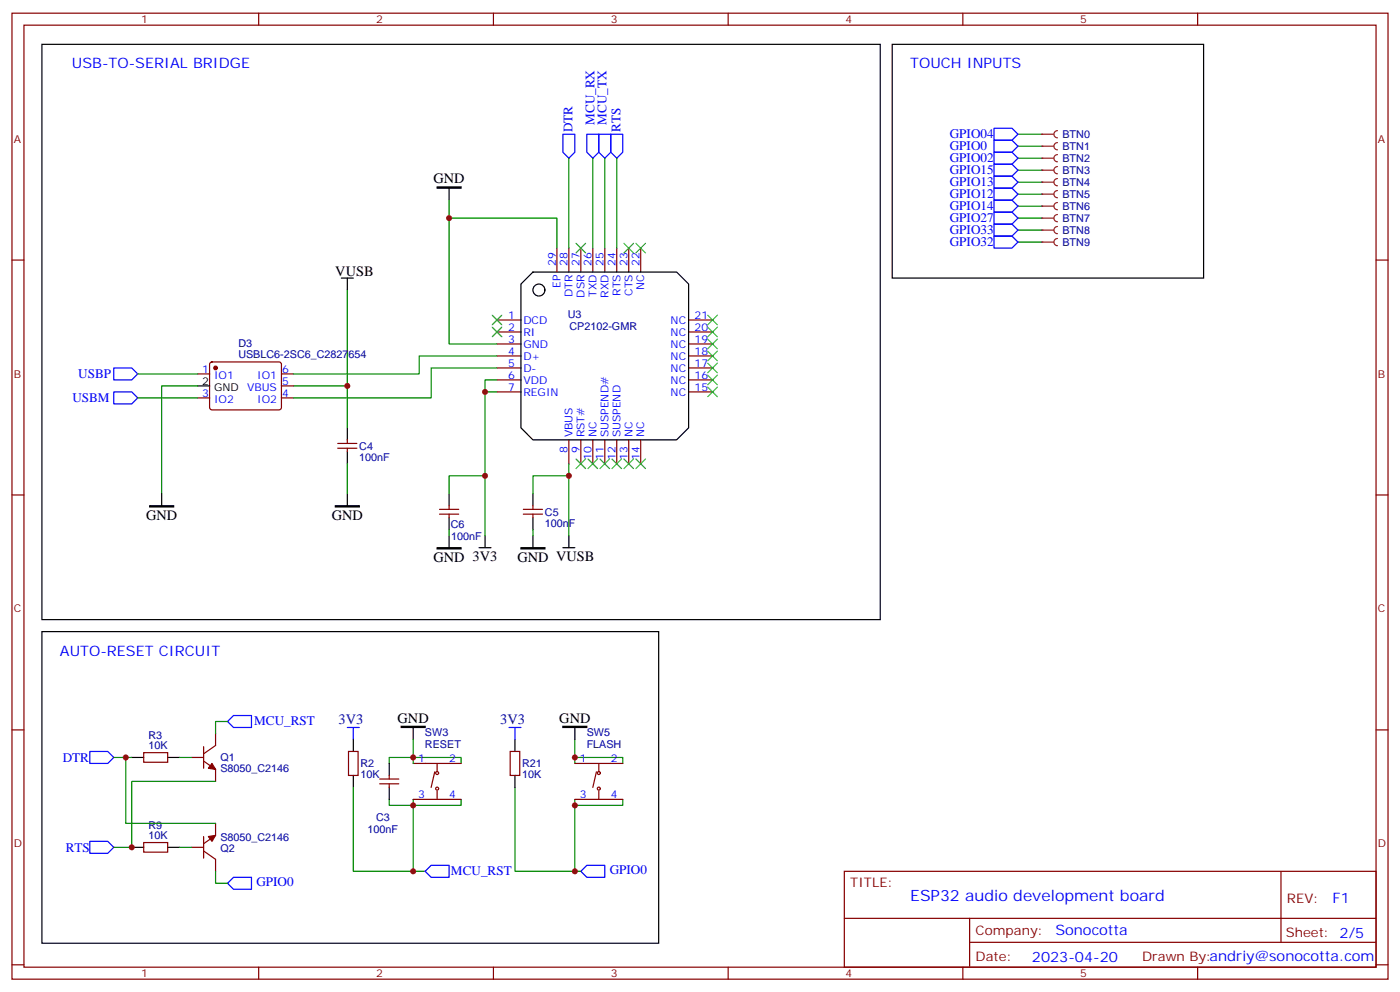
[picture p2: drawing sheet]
<svg xmlns="http://www.w3.org/2000/svg" width="412mm" height="292mm" viewBox="0 0 412 292" stroke-linecap="round" stroke-linejoin="round" font-family="sans-serif">
<g fill="none" stroke="#870000" stroke-width=".35">
<path d="M3.5 3.9h405.4v284.3h-405.4zM7.1 7.4h398.2v277.3h-398.2zM76.2 3.9v3.5M145.3 3.9v3.5M214.5 3.9v3.5M283.6 3.9v3.5M352.8 3.9v3.5M3.5 76.6h3.6M164 73v7.1M167.6 73v7.1M171.1 73v7.1M174.6 73v7.1"/>
<path d="M178.2 73v7.1M181.7 73v7.1M185.2 73v7.1M188.7 73v7.1M405.3 76.6h3.6M146.4 94.2h7.1M146.4 97.7h7.1M202.8 94.2h7.1M202.8 97.7h7.1M146.4 101.2h7.1M146.4 104.8h7.1M146.4 108.3h7.1"/>
<path d="M146.4 111.8h7.1M146.4 115.4h7.1M202.8 101.2h7.1M202.8 104.8h7.1M202.8 108.3h7.1M202.8 111.8h7.1M202.8 115.4h7.1M99.5 131.9h5.6M99.5 130.5h5.6M102.3 129.5v1M102.3 131.9v1.1M167.6 129.5v7"/>
<path d="M171.1 129.5v7M174.6 129.5v7M178.2 129.5v7M181.7 129.5v7M185.2 129.5v7M188.7 129.5v7M3.5 145.7h3.6M129.5 151.3h5.6M129.5 149.9h5.6M132.3 148.9v1M132.3 151.3v1.1M154.2 151.3h5.6"/>
<path d="M154.2 149.9h5.6M157 148.9v1M157 151.3v1.1M405.3 145.7h3.6M3.5 214.8h3.6M60 219.8v6.3M63.5 215.9v3.5l-3.5 2.5M405.3 214.8h3.6M42.3 221.5h7.1v2.9h-7.1zM56.4 223h3.6M60 224l3.5 2.5v3.5M42.3 248h7.1v2.8h-7.1z"/>
<path d="M56.4 249.4h3.6M60 250.5l3.5 2.4v3.6M60 246.2v6.4M63.5 242.4v3.5l-3.5 2.5M248.7 256.5h156.6v28.2h-156.6zM377.3 256.5v20.9M248.7 270.3h156.5M285.6 277.4h119.6M285.6 270.3v14.1M3.5 284h3.6M76.2 284.7v3.5M145.3 284.7v3.5"/>
<path d="M214.5 284.7v3.5M283.6 284.7v3.5M352.8 284.7v3.5M405.3 284h3.6"/>
</g>
<g fill="none" stroke="#000" stroke-width=".35">
<path d="M132.3 55.4v3.5M100.5 81.8h3.6M102.3 81.8v3.6M157 80.1h42.3l3.5 3.5v42.3l-3.5 3.6h-42.3l-3.5-3.6v-42.3zM102.3 125.9v3.6M102.3 133v3.5M47.6 145.3v3.6M102.3 145.3v3.6M132.3 145.3v3.6M132.3 152.4v3.5M132.3 157.7v3.5M142.9 157.7v3.5"/>
<path d="M157 145.3v3.6M157 152.4v3.5M157 157.7v3.5M167.6 157.7v3.5M141.1 161.2h3.5M165.8 161.2h3.5M38.8 223h3.5M49.4 223h3.5M38.8 249.4h3.5M49.4 249.4h3.5"/>
<circle cx="158.7" cy="85.4" r="1.76"/>
</g>
<g fill="none" stroke="#008700" stroke-width=".35">
<path d="M299.9 39.5h7M132.3 58.9v42.3h14.1M167.6 46.6v26.4M174.6 46.6v26.4M178.2 46.6v26.4M181.7 46.6v26.4M299.9 43h7M299.9 46.6h7M299.9 50.1h7M299.9 53.6h7M299.9 57.1h7M132.3 64.2h31.7v8.8"/>
<path d="M299.9 60.7h7M299.9 64.2h7M299.9 67.7h7M299.9 71.3h7M102.3 85.4v28.2h-15.9M54.7 113.6h-7.1v31.7M102.3 113.6v12.3M142.9 115.4h3.5M146.4 111.8h-3.5v45.9M102.3 136.5v8.8M167.6 136.5v21.2M132.3 155.9v1.8"/>
<path d="M142.9 140.1h-10.6v5.2M157 155.9v1.8M167.6 140.1h-10.6v5.2M67 212.4h-3.5v3.5M33.5 223h5.3M37 223v19.4h26.5M52.9 223h3.5M63.5 230h-24.7v19.4h-5.3M52.9 249.4h3.5M63.5 256.5v3.5h3.5"/>
</g>
<path d="M128.8 55h7v.4h-7zM44.1 148.9h7.1v.3h-7.1zM98.8 148.9h7v.3h-7zM128.8 161.2h7v.4h-7zM153.5 161.2h7v.4h-7z" fill="#000" stroke="#000" stroke-width=".35"/>
<g fill="none" stroke="#3c3" stroke-width=".35">
<path d="M169.7 71.6l2.8 2.8M172.5 71.6l-2.8 2.8M183.8 71.6l2.8 2.8M186.6 71.6l-2.8 2.8M187.3 71.6l2.8 2.8M190.1 71.6l-2.8 2.8M145 96.3l2.8 2.8M145 92.8l2.8 2.8M147.8 96.3l-2.8 2.8M147.8 92.8l-2.8 2.8M208.5 92.8l2.8 2.8M208.5 96.3l2.8 2.8"/>
<path d="M208.5 99.8l2.8 2.9M211.3 92.8l-2.8 2.8M211.3 96.3l-2.8 2.8M211.3 99.8l-2.8 2.9M208.5 103.4l2.8 2.8M208.5 106.9l2.8 2.8M208.5 110.4l2.8 2.8M208.5 113.9l2.8 2.9M211.3 103.4l-2.8 2.8M211.3 106.9l-2.8 2.8M211.3 110.4l-2.8 2.8M211.3 113.9l-2.8 2.9"/>
<path d="M169.7 135.1l2.8 2.8M172.5 135.1l-2.8 2.8M173.2 135.1l2.8 2.8M176 135.1l-2.8 2.8M176.7 135.1l2.9 2.8M179.6 135.1l-2.9 2.8M180.3 135.1l2.8 2.8M183.1 135.1l-2.8 2.8M183.8 135.1l2.8 2.8M186.6 135.1l-2.8 2.8M187.3 135.1l2.8 2.8M190.1 135.1l-2.8 2.8"/>
</g>
<path d="M165.8 39.5h3.5v5.3l-1.7 1.8-1.8-1.8zM172.9 39.5h3.5v5.3l-1.8 1.8-1.7-1.8zM176.4 39.5h3.5v5.3l-1.7 1.8-1.8-1.8zM179.9 39.5h3.5v5.3l-1.7 1.8-1.8-1.8zM67 212.4l1.8-1.8h5.3v3.5h-5.3zM26.5 221.2h5.2l1.8 1.8-1.8 1.7h-5.2zM26.5 247.7h5.2l1.8 1.7-1.8 1.8h-5.2zM67 260l1.8-1.8h5.3v3.6h-5.3z" fill="none" stroke="#00f" stroke-width=".35"/>
<g fill="#870000" stroke="#870000" stroke-width=".35">
<path d="M62.4 224.7l1.1 1.8-2.1-.4z"/>
<path d="M61.4 246.2l2.1-.3-1.1 1.8z"/>
</g>
<path d="M306.9 71.3h3.5M311.5 70.2a1.06 1.06 0 0 0-1.1 1.1 1.06 1.06 0 0 0 1.1 1" fill="none" stroke="#8c2424" stroke-width=".35"/>
<circle cx="306.9" cy="71.3" r=".18" fill="#8c2424"/>
<path d="M292.8 37.7h5.3l1.8 1.8-1.8 1.8h-5.3zM292.8 51.9h5.3l1.8 1.7-1.8 1.8h-5.3zM292.8 55.4h5.3l1.8 1.7-1.8 1.8h-5.3zM292.8 58.9h5.3l1.8 1.8-1.8 1.7h-5.3zM292.8 48.3h5.3l1.8 1.8-1.8 1.8h-5.3zM292.8 44.8h5.3l1.8 1.8-1.8 1.7h-5.3zM292.8 41.3h5.3l1.8 1.7-1.8 1.8h-5.3zM292.8 69.5h5.3l1.8 1.8-1.8 1.7h-5.3zM292.8 66h5.3l1.8 1.7-1.8 1.8h-5.3zM292.8 62.4h5.3l1.8 1.8-1.8 1.8h-5.3z" fill="none" stroke="#00f" stroke-width=".35"/>
<path d="M306.9 39.5h3.5M311.5 38.5a1.06 1.06 0 0 0-1.1 1 1.06 1.06 0 0 0 1.1 1.1" fill="none" stroke="#8c2424" stroke-width=".35"/>
<circle cx="306.9" cy="39.5" r=".18" fill="#8c2424"/>
<path d="M306.9 67.7h3.5M311.5 66.7a1.06 1.06 0 0 0-1.1 1 1.06 1.06 0 0 0 1.1 1.1" fill="none" stroke="#8c2424" stroke-width=".35"/>
<circle cx="306.9" cy="67.7" r=".18" fill="#8c2424"/>
<path d="M306.9 64.2h3.5M311.5 63.1a1.06 1.06 0 0 0-1.1 1.1 1.06 1.06 0 0 0 1.1 1.1" fill="none" stroke="#8c2424" stroke-width=".35"/>
<circle cx="306.9" cy="64.2" r=".18" fill="#8c2424"/>
<path d="M311.5 59.6a1.06 1.06 0 0 0-1.1 1.1 1.06 1.06 0 0 0 1.1 1M306.9 60.7h3.5" fill="none" stroke="#8c2424" stroke-width=".35"/>
<circle cx="306.9" cy="60.7" r=".18" fill="#8c2424"/>
<path d="M306.9 57.1h3.5M311.5 56.1a1.06 1.06 0 0 0-1.1 1.1 1.06 1.06 0 0 0 1.1 1" fill="none" stroke="#8c2424" stroke-width=".35"/>
<circle cx="306.9" cy="57.1" r=".18" fill="#8c2424"/>
<path d="M306.9 53.6h3.5M311.5 52.6a1.06 1.06 0 0 0-1.1 1 1.06 1.06 0 0 0 1.1 1.1" fill="none" stroke="#8c2424" stroke-width=".35"/>
<circle cx="306.9" cy="53.6" r=".18" fill="#8c2424"/>
<path d="M306.9 50.1h3.5M311.5 49a1.06 1.06 0 0 0-1.1 1.1 1.06 1.06 0 0 0 1.1 1.1" fill="none" stroke="#8c2424" stroke-width=".35"/>
<circle cx="306.9" cy="50.1" r=".18" fill="#8c2424"/>
<path d="M306.9 46.6h3.5M311.5 45.5a1.06 1.06 0 0 0-1.1 1.1 1.06 1.06 0 0 0 1.1 1" fill="none" stroke="#8c2424" stroke-width=".35"/>
<circle cx="306.9" cy="46.6" r=".18" fill="#8c2424"/>
<path d="M306.9 43h3.5M311.5 42a1.06 1.06 0 0 0-1.1 1 1.06 1.06 0 0 0 1.1 1.1" fill="none" stroke="#8c2424" stroke-width=".35"/>
<circle cx="306.9" cy="43" r=".18" fill="#8c2424"/>
<g fill="none" stroke="#870000" stroke-width=".35">
<path d="M58.2 110.1h3.5M58.2 117.1h3.5M62 106.7l.4-.2 20.1 .1 .4 .6-.1 13-.6 .4h-20l-.5-.7v-12.7zM82.9 110.1h3.5M82.9 117.1h3.5M82.9 113.6h3.5M102.7 221.2h2.8v7h-2.8zM111.8 230.7h5.7M111.8 229.3h5.7M114.7 228.2v1.1M114.7 230.7v1.1M121.7 235.3h14.1"/>
<path d="M121.7 224.7h14.1M128.1 227.2l-1.1 4.6M128.8 224.7v2.5M128.8 232.8v2.5M150.3 221.2h2.8v7h-2.8zM169.3 235.3h14.1M169.3 224.7h14.1M175.7 227.2l-1.1 4.6M176.4 224.7v2.5M176.4 232.8v2.5"/>
<circle cx="128.8" cy="227.5" r=".44"/>
<circle cx="128.8" cy="232.1" r=".44"/>
<circle cx="176.4" cy="227.5" r=".44"/>
<circle cx="176.4" cy="232.1" r=".44"/>
</g>
<circle cx="63.5" cy="108.3" r=".53" fill="#870000" stroke="#870000" stroke-width=".35"/>
<path d="M12.3 13.1h247v169.3h-247zM262.8 13.1h91.7v68.7h-91.7zM58.2 113.6h3.5M12.3 185.9h181.7v91.7h-181.7zM104.1 217.7v3.5M121.7 214.1v3.6M151.7 217.7v3.5M169.3 214.1v3.6M104.1 228.2v3.6M114.7 224.7v3.5M114.7 231.8v3.5M151.7 228.2v3.6" fill="none" stroke="#000" stroke-width=".35"/>
<g fill="none" stroke="#008700" stroke-width=".35">
<path d="M40.6 110.1h17.6M40.6 117.1h17.6M54.7 113.6h3.5M146.4 104.8h-22.9v5.3h-37.1M146.4 108.3h-19.4v8.8h-40.6M121.7 217.7v7M169.3 217.7v7M104.1 231.8v24.7h17.6v-21.2M114.7 235.3v1.8h21.1v-1.8M114.7 224.7v-1.7h21.1v1.7M151.7 231.8v24.7h17.6M169.3 235.3v21.2h1.8"/>
<path d="M169.3 223h14.1v1.7M183.4 235.3v1.8h-14.1M121.7 256.5h3.5"/>
</g>
<path d="M33.5 108.3h5.3l1.8 1.8-1.8 1.7h-5.3zM33.5 115.4h5.3l1.8 1.7-1.8 1.8h-5.3zM102.3 214.1h3.5M104.1 214.1v3.6M149.9 214.1h3.6M151.7 214.1v3.6M125.2 256.5l1.8-1.8h5.3v3.5h-5.3zM171.1 256.5l1.8-1.8h5.3v3.5h-5.3z" fill="none" stroke="#00f" stroke-width=".35"/>
<path d="M118.2 213.8h7v.3h-7zM165.8 213.8h7.1v.3h-7.1z" fill="#000" stroke="#000" stroke-width=".35"/>
<g fill="#c00">
<circle cx="102.3" cy="113.6" r=".88"/>
<circle cx="167.6" cy="140.1" r=".88"/>
<circle cx="142.9" cy="140.1" r=".88"/>
<circle cx="142.9" cy="115.4" r=".88"/>
<circle cx="132.3" cy="64.2" r=".88"/>
<circle cx="38.8" cy="249.4" r=".88"/>
<circle cx="37" cy="223" r=".88"/>
<circle cx="169.3" cy="256.5" r=".88"/>
<circle cx="121.7" cy="256.5" r=".88"/>
<circle cx="121.7" cy="237.1" r=".88"/>
<circle cx="169.3" cy="237.1" r=".88"/>
<circle cx="169.3" cy="223" r=".88"/>
<circle cx="121.7" cy="223" r=".88"/>
</g>
<text font-size="4.6" fill="#00f" x="268.1" y="265.3">ESP32 audio development board</text>
<g font-size="4.2" fill="#00f">
<text x="21.2" y="20.1">USB-TO-SERIAL BRIDGE</text>
<text x="268.1" y="20.1">TOUCH INPUTS</text>
<text x="17.6" y="193">AUTO-RESET CIRCUIT</text>
<text x="392.5" y="265.7">F1</text>
<text x="310.9" y="275.3">Sonocotta</text>
<text x="304" y="283.1">2023-04-20</text>
</g>
<g font-size="4.2">
<text x="127.7" y="53.8">GND</text>
<text x="98.8" y="81.1">VUSB</text>
<text x="43" y="153.1">GND</text>
<text x="97.7" y="153.1">GND</text>
<text x="127.7" y="165.5">GND 3V3</text>
<text x="152.4" y="165.5">GND VUSB</text>
<text x="117.1" y="212.7">GND</text>
<text x="164.8" y="212.7">GND</text>
</g>
<g font-size="4.2" fill="#000080">
<text x="99.7" y="213">3V3</text>
<text x="147.3" y="213">3V3</text>
</g>
<g font-size="3.9" fill="#00f">
<text x="168.7" y="38.9" transform="rotate(-90 168.7 38.9)">DTR</text>
<text x="175.1" y="36.8" transform="rotate(-90 175.1 36.8)">MCU_RX</text>
<text x="178.6" y="36.7" transform="rotate(-90 178.6 36.7)">MCU_TX</text>
<text x="182.8" y="38.9" transform="rotate(-90 182.8 38.9)">RTS</text>
<text x="279.8" y="40.7">GPIO04</text>
<text x="279.8" y="47.8">GPIO02</text>
<text x="279.8" y="44.3">GPIO0</text>
<text x="279.8" y="51.3">GPIO15</text>
<text x="279.8" y="54.8">GPIO13</text>
<text x="279.8" y="58.4">GPIO12</text>
<text x="279.8" y="61.9">GPIO14</text>
<text x="279.8" y="65.4">GPIO27</text>
<text x="279.8" y="69">GPIO33</text>
<text x="279.8" y="72.5">GPIO32</text>
<text x="23.1" y="111.3">USBP</text>
<text x="21.3" y="118.4">USBM</text>
<text x="74.9" y="213.5">MCU_RST</text>
<text x="18.5" y="224.2">DTR</text>
<text x="19.4" y="250.7">RTS</text>
<text x="132.8" y="257.7">MCU_RST</text>
<text x="179.6" y="257.2">GPIO0</text>
<text x="75.5" y="260.7">GPIO0</text>
</g>
<g font-size="3.9" fill="#800">
<text x="250.5" y="261.1">TITLE:</text>
<text x="379.1" y="265.7">REV:</text>
<text x="287.4" y="275.3">Company:</text>
<text x="378.7" y="275.9">Sheet: 2/5</text>
<text x="287.4" y="282.9">Date:</text>
<text x="336.4" y="283">Drawn By:andriy@sonocotta.com</text>
</g>
<g font-size="3.2" fill="#800">
<text x="41.6" y="6.9">1</text>
<text x="110.8" y="6.9">2</text>
<text x="179.9" y="6.9">3</text>
<text x="249.1" y="6.9">4</text>
<text x="318.2" y="6.9">5</text>
<text x="4.1" y="42">A</text>
<text x="405.9" y="42">A</text>
<text x="4.1" y="111.1">B</text>
<text x="405.9" y="111.1">B</text>
<text x="4.1" y="180.3">C</text>
<text x="405.9" y="180.3">C</text>
<text x="4.1" y="249.4">D</text>
<text x="405.9" y="249.4">D</text>
<text x="41.6" y="287.7">1</text>
<text x="110.8" y="287.7">2</text>
<text x="179.9" y="287.7">3</text>
<text x="249.1" y="287.7">4</text>
<text x="318.2" y="287.7">5</text>
</g>
<g font-size="3.2" fill="#000080">
<text x="313" y="40.6">BTN0</text>
<text x="313" y="47.6">BTN2</text>
<text x="313" y="44.1">BTN1</text>
<text x="313" y="51.2">BTN3</text>
<text x="313" y="58.2">BTN5</text>
<text x="313" y="54.7">BTN4</text>
<text x="313" y="65.3">BTN7</text>
<text x="313" y="61.8">BTN6</text>
<text x="313" y="68.8">BTN8</text>
<text x="313" y="72.3">BTN9</text>
<text x="167.2" y="93.6">U3</text>
<text x="167.7" y="97.1">CP2102-GMR</text>
<text x="70.2" y="105.5">USBLC6-2SC6_C2827654</text>
<text x="70.2" y="102.3">D3</text>
<text x="105.8" y="135.6">100nF</text>
<text x="105.8" y="132.4">C4</text>
<text x="132.8" y="155.3">C6</text>
<text x="160.5" y="155">100nF</text>
<text x="160.5" y="151.8">C5</text>
<text x="132.9" y="158.8">100nF</text>
<text x="43.8" y="220.5">10K</text>
<text x="43.8" y="217.4">R3</text>
<text x="125.2" y="220.1">RESET</text>
<text x="125.2" y="216.7">SW3</text>
<text x="172.8" y="220.1">FLASH</text>
<text x="172.8" y="216.7">SW5</text>
<text x="64.9" y="227.2">S8050_C2146</text>
<text x="64.9" y="224">Q1</text>
<text x="106.2" y="225.8">R2</text>
<text x="153.8" y="225.8">R21</text>
<text x="106.2" y="229">10K</text>
<text x="153.8" y="229">10K</text>
<text x="43.8" y="243.9">R9</text>
<text x="108.2" y="245.3">100nF</text>
<text x="110.8" y="241.8">C3</text>
<text x="43.8" y="246.9">10K</text>
<text x="64.9" y="247.7">S8050_C2146</text>
<text x="64.9" y="250.8">Q2</text>
</g>
<g font-size="3.2" fill="#00f">
<text x="163.7" y="78.3" transform="rotate(-90 163.7 78.3)">29</text>
<text x="167.2" y="78.3" transform="rotate(-90 167.2 78.3)">28</text>
<text x="170.7" y="78.3" transform="rotate(-90 170.7 78.3)">27</text>
<text x="174.3" y="78.3" transform="rotate(-90 174.3 78.3)">26</text>
<text x="177.8" y="78.3" transform="rotate(-90 177.8 78.3)">25</text>
<text x="181.3" y="78.3" transform="rotate(-90 181.3 78.3)">24</text>
<text x="184.9" y="78.3" transform="rotate(-90 184.9 78.3)">23</text>
<text x="188.4" y="78.3" transform="rotate(-90 188.4 78.3)">22</text>
<text x="165.1" y="84.7" transform="rotate(-90 165.1 84.7)">EP</text>
<text x="168.6" y="87.4" transform="rotate(-90 168.6 87.4)">DTR</text>
<text x="172.2" y="87.6" transform="rotate(-90 172.2 87.6)">DSR</text>
<text x="175.7" y="87.4" transform="rotate(-90 175.7 87.4)">TXD</text>
<text x="179.2" y="87.6" transform="rotate(-90 179.2 87.6)">RXD</text>
<text x="182.7" y="87.1" transform="rotate(-90 182.7 87.1)">RTS</text>
<text x="186.3" y="87.1" transform="rotate(-90 186.3 87.1)">CTS</text>
<text x="189.8" y="85.4" transform="rotate(-90 189.8 85.4)">NC</text>
<text x="149.7" y="93.8">1</text>
<text x="154.2" y="95.2">DCD</text>
<text x="197.6" y="95.2">NC</text>
<text x="204.6" y="93.8">21</text>
<text x="149.7" y="97.4">2</text>
<text x="149.7" y="100.9">3</text>
<text x="154.2" y="98.8">RI</text>
<text x="197.6" y="98.8">NC</text>
<text x="204.6" y="100.9">19</text>
<text x="204.6" y="97.4">20</text>
<text x="149.7" y="104.4">4</text>
<text x="149.7" y="107.9">5</text>
<text x="154.2" y="102.3">GND</text>
<text x="154.2" y="105.8">D+</text>
<text x="197.6" y="105.8">NC</text>
<text x="197.6" y="102.3">NC</text>
<text x="204.6" y="107.9">17</text>
<text x="204.6" y="104.4">18</text>
<text x="59.5" y="109.7">1</text>
<text x="63" y="111.5">IO1</text>
<text x="75.7" y="111.5">IO1</text>
<text x="83.1" y="113.2">5</text>
<text x="83.1" y="109.7">6</text>
<text x="149.7" y="111.5">6</text>
<text x="154.2" y="109.4">D-</text>
<text x="154.2" y="112.9">VDD</text>
<text x="197.6" y="112.9">NC</text>
<text x="197.6" y="109.4">NC</text>
<text x="204.6" y="111.5">16</text>
<text x="59.5" y="116.8">3</text>
<text x="63" y="118.5">IO2</text>
<text x="72.8" y="115">VBUS</text>
<text x="75.7" y="118.5">IO2</text>
<text x="83.1" y="116.8">4</text>
<text x="149.7" y="115">7</text>
<text x="154.2" y="116.4">REGIN</text>
<text x="197.6" y="116.4">NC</text>
<text x="204.6" y="115">15</text>
<text x="168.6" y="128.8" transform="rotate(-90 168.6 128.8)">VBUS</text>
<text x="172.2" y="128.8" transform="rotate(-90 172.2 128.8)">RST#</text>
<text x="175.7" y="128.8" transform="rotate(-90 175.7 128.8)">NC</text>
<text x="179.2" y="128.8" transform="rotate(-90 179.2 128.8)">SUSPEND#</text>
<text x="182.7" y="128.8" transform="rotate(-90 182.7 128.8)">SUSPEND</text>
<text x="186.3" y="128.8" transform="rotate(-90 186.3 128.8)">NC</text>
<text x="189.8" y="128.8" transform="rotate(-90 189.8 128.8)">NC</text>
<text x="167.2" y="133.2" transform="rotate(-90 167.2 133.2)">8</text>
<text x="170.7" y="133.2" transform="rotate(-90 170.7 133.2)">9</text>
<text x="174.3" y="135.3" transform="rotate(-90 174.3 135.3)">10</text>
<text x="177.8" y="135.3" transform="rotate(-90 177.8 135.3)">11</text>
<text x="181.3" y="135.3" transform="rotate(-90 181.3 135.3)">12</text>
<text x="184.9" y="135.3" transform="rotate(-90 184.9 135.3)">13</text>
<text x="188.4" y="135.3" transform="rotate(-90 188.4 135.3)">14</text>
<text x="123.2" y="224.4">1</text>
<text x="132.3" y="224.4">2</text>
<text x="170.8" y="224.4">1</text>
<text x="179.9" y="224.4">2</text>
<text x="123.2" y="235">3</text>
<text x="132.3" y="235">4</text>
<text x="170.8" y="235">3</text>
<text x="179.9" y="235">4</text>
</g>
<g font-size="3.2">
<text x="59.5" y="113.2">2</text>
<text x="63" y="115">GND</text>
</g>
</svg>
